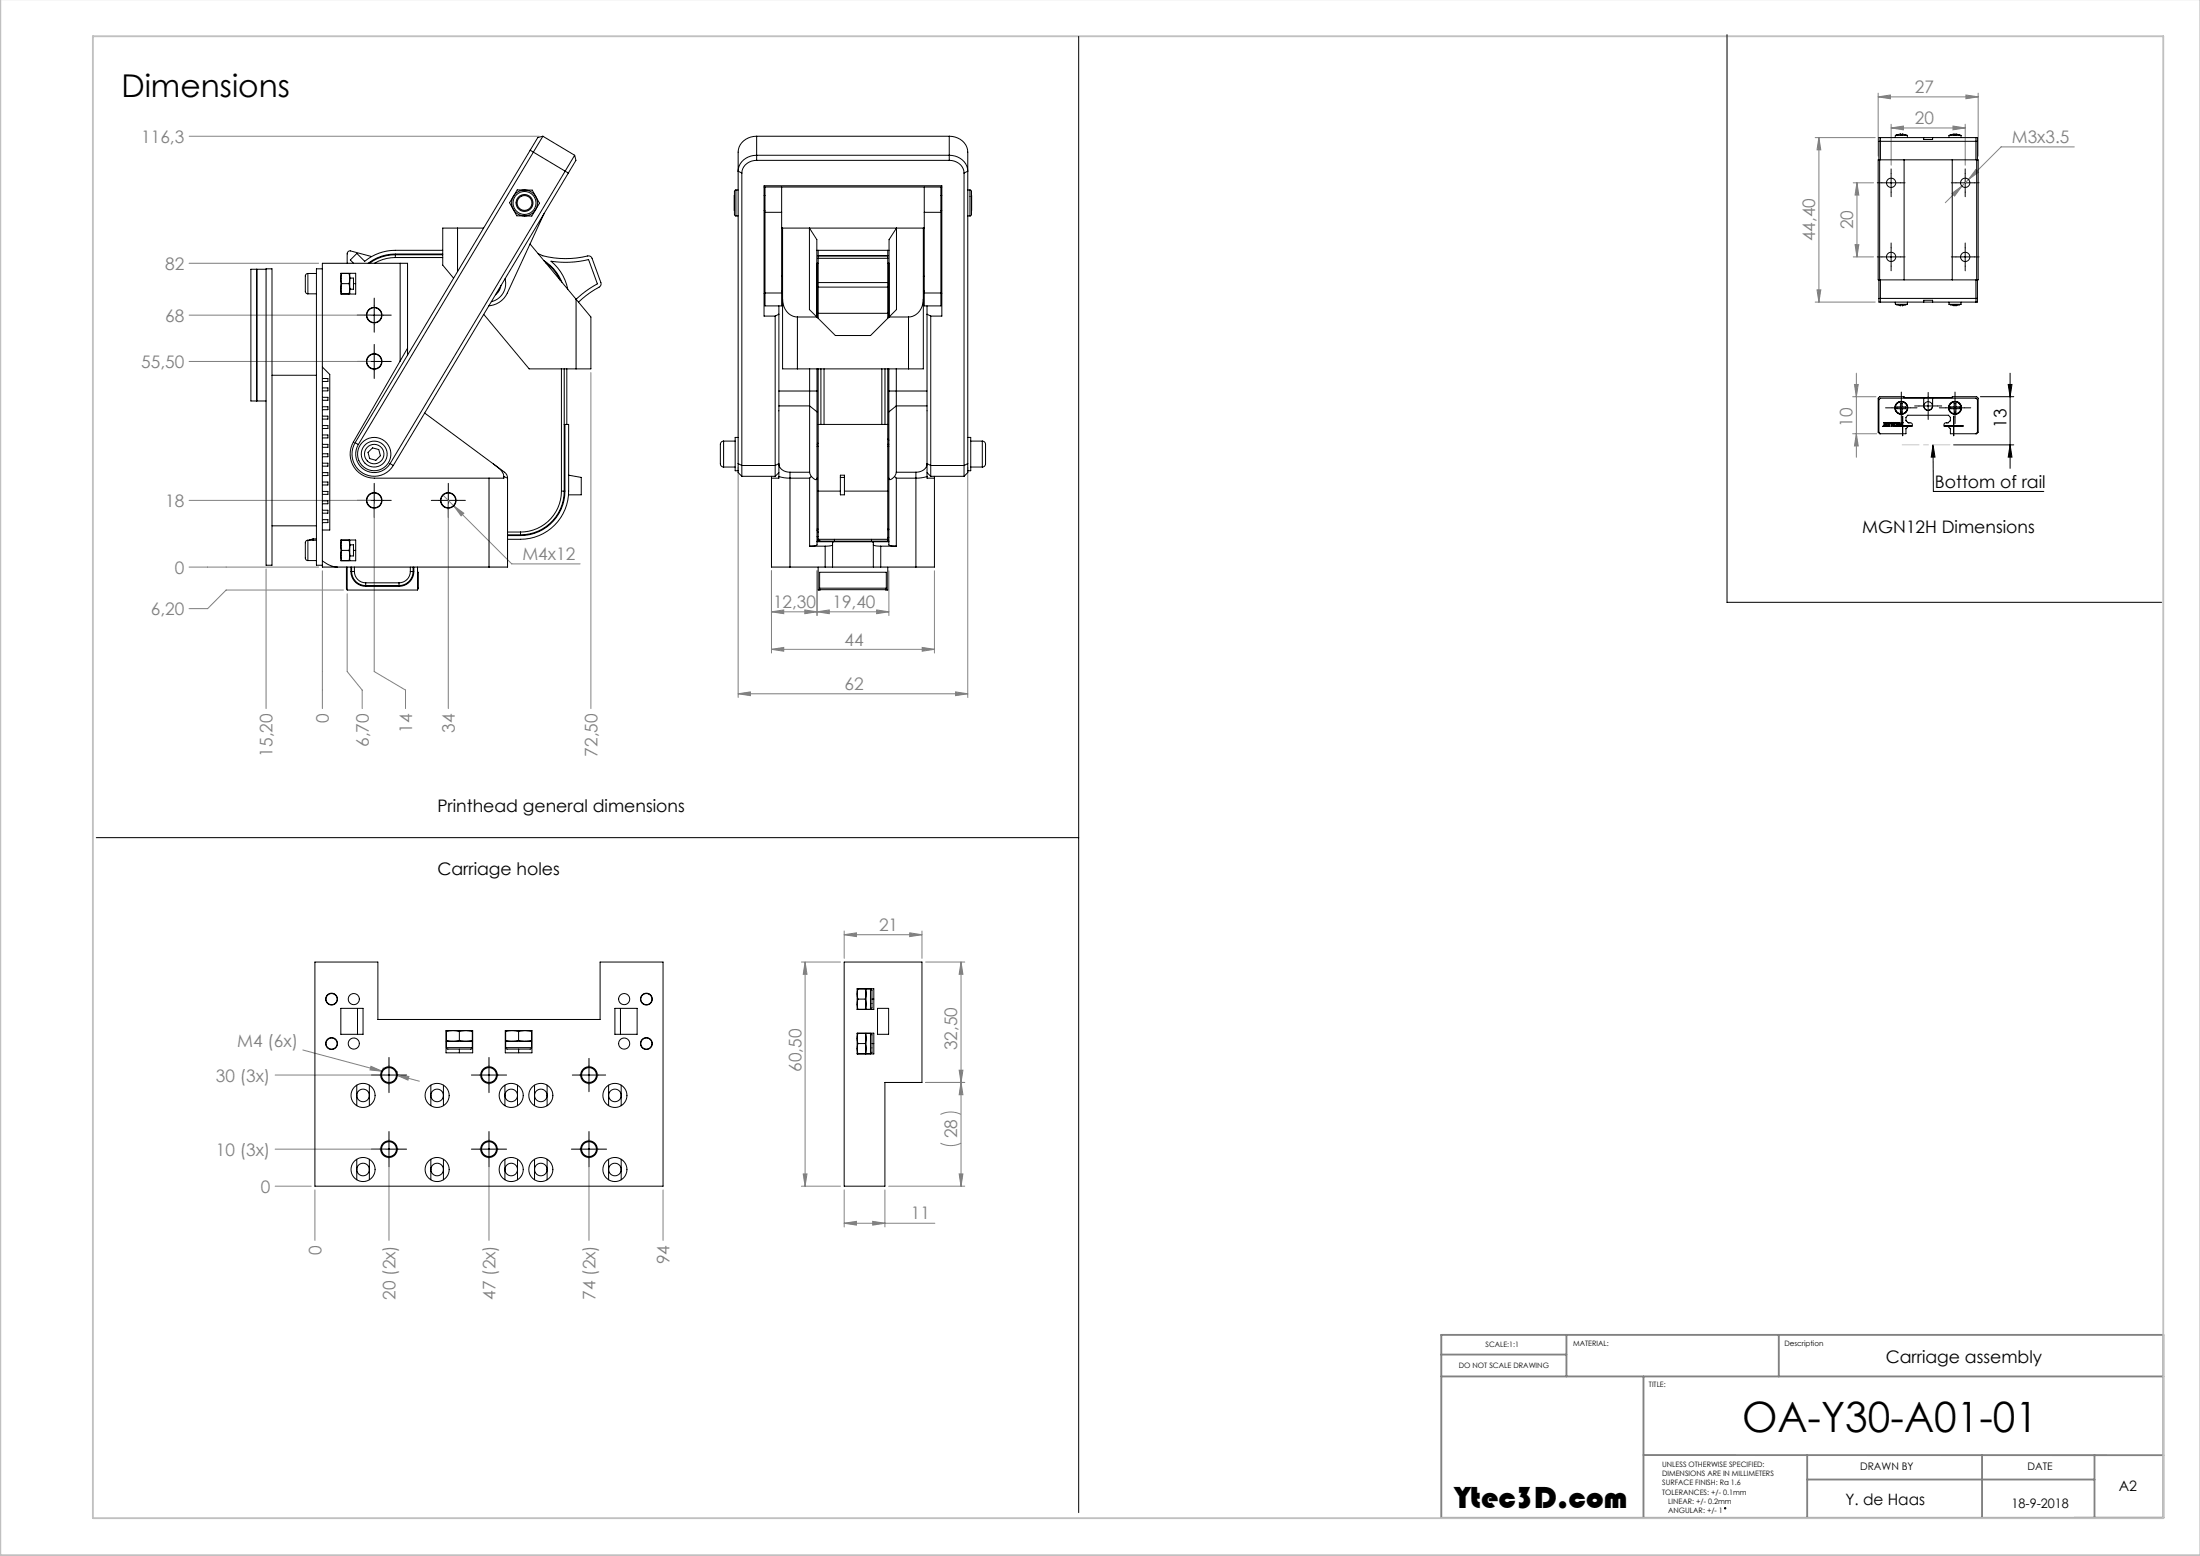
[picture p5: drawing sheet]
<svg xmlns="http://www.w3.org/2000/svg" width="594mm" height="420mm" viewBox="0 0 594 420" stroke-linecap="round" stroke-linejoin="round" font-family="sans-serif">
<g fill="none" stroke="#000" stroke-width=".27">
<path d="M291.2 9.8v398.5M466.3 9.3v153.3h117.3M508.1 49.3h5M510.6 46.8v5M528.1 49.3h5M530.6 46.8v5M508.1 69.3h5M510.6 66.8v5M528.1 69.3h5M530.6 66.8v5M98.5 85.1h5M98.5 97.6h5"/>
<path d="M101 82.6v5M101 95.1v5M510.9 110.1h5M511.2 115h5M513.4 107.6v5M513.7 112.5v5M518.1 109.6h5M520.6 107.1v5M525.4 110.1h5M527.5 112.5v5M527.9 107.6v5M530 115h-5"/>
<path d="M534.7 107.1h9M542.2 103.8h1l-.5 3.3zM542.7 100.7v25.7M98.5 135.1h5M101 132.6v5M118.5 135.1h5M121 132.6v5M521.9 120.1l.5 3.3h-1zM521.9 120.1l.1 12.6h29.8M527.5 120.1h16.2M542.7 120.1l.5 3.3h-1zM26 226.1h265.2"/>
<path d="M102.5 290.2h5M105 287.7v5M129.5 290.2h5M132 287.7v5M156.5 290.2h5M159 287.7v5M102.5 310.2h5M105 307.7v5M129.5 310.2h5M132 307.7v5M156.5 310.2h5M159 307.7v5"/>
<circle cx="465.8" cy="407.1" r=".19"/>
</g>
<path d="M389.1 365.6h33.8M389.1 371.5h195M422.9 360.3v11.2M443.7 371.5v38.3M480.3 360.3v11.2M443.7 392.8h140.4M487.9 399.4h77.6M487.9 392.8v17M535.2 392.8v16.9M565.5 392.8v16.9M389.1 409.7h195v-49.4h-195v49.5" fill="none" stroke="#808080" stroke-width=".5"/>
<path d="M.1 -.1v419.9h594M25.1 9.8h559v400h-559z" fill="none" stroke="#c0c0c0" stroke-width=".5"/>
<g fill="none" stroke="#808080" stroke-width=".27">
<path d="M51.1 36.8h94.5M490.1 37.1h16.2M491.1 37.1v44.4M491.1 37.1l.5 3.3h-1zM507.1 26.1l3.3-.5v1.1zM507.1 25.1v17M507.1 26.1h27M510.6 34.5l3.3-.5v1zM510.6 33.5v11.1M510.6 34.5h20M527.3 34l3.3 .5-3.3 .5zM530.6 33.5v11.1"/>
<path d="M530.8 25.6l3.3 .5-3.3 .6zM534.1 25.1v17M560.1 39.6h-19.8l-15.1 15.1M500.4 49.3h5.5M501.4 49.3v20M501.4 49.3l.5 3.3h-1zM527 52.2l2.7-2-2 2.7zM533.5 45.8l.7 .7-2.7 2zM51.1 71.1h34.9M490.6 78.2h1l-.5 3.3zM500.4 69.3h5.5M500.9 66h1l-.5 3.3z"/>
<path d="M51.1 97.6h48.9M51.1 85.1h48.9M490.1 81.5h16.2M159.5 100.6v90.7M500.2 107.1h6.3M500.2 117.1h6.5M500.7 103.8h1l-.5 3.3zM501.2 100.7v22.7M501.2 117.1l.5 3.3h-1zM51.1 135.1h48.9M101 136.1v45.2l8.5 5v5M119.6 133.6l18.6 18.6h18.4"/>
<path d="M121 136.1v55.2M122.5 136.6l2.7 1.9-.7 .7zM199.3 126.1v62.2M261.3 126.1v62.2M51.1 153.1h34.9M71.8 153.6v37.7M87 154.1v37.2M92.7 159.3h-31.6l-5 5h-5M208.3 154.1v22.2M220.6 154.1v12M240 154.1v12M252.3 154.1v22.2"/>
<path d="M93.7 160.3v21l4.1 5v5M208.3 175.3l3.3-.5v1zM208.3 175.3h44M208.3 165.1l3.3-.5v1.1zM208.3 165.1h31.7M217.3 164.6l3.3 .5-3.3 .6zM220.6 165.1l3.3-.5v1.1zM236.7 164.6l3.3 .5-3.3 .6zM249 174.8l3.3 .5-3.3 .5zM199.3 187.3l3.3-.5v1zM199.3 187.3h62M258 186.8l3.3 .5-3.3 .5z"/>
<path d="M216.4 259.7h10.5M217.4 259.7l.5 3.3h-1zM217.4 259.7v60.5M227.9 252.3l3.3-.5v1zM227.9 251.3v7.4M227.9 252.3h21M245.6 251.8l3.3 .5-3.3 .5zM248.9 251.3v7.4M249.9 259.7h10.6M259.5 259.7l.5 3.3h-1zM259.5 259.7v60.5M74.3 290.2h29.7"/>
<path d="M81.8 283.4l21.4 5.8M100.2 287.8l3 1.4-3.3-.4zM103.5 288.2l-.1 .5M107.1 290.2l3.3 .4-.3 .9zM107.1 290.2l6.1 1.6M107.3 289.2l-.1 .5M249.9 292.2h10.6M259 288.9h1l-.5 3.3zM259.5 292.2l.5 3.3h-1zM74.3 310.2h29.7M105 311.2v23.6M132 311.2v23.6"/>
<path d="M159 311.2v23.6M216.9 316.9h1l-.5 3.3zM253.9 308.6a6.2 6.2 0 0 0 5.6 0M253.9 300.8a6.2 6.2 0 0 1 5.6 0M259 316.9h1l-.5 3.3zM74.3 320.2h9.7M85 321.2v13.6M179 321.2v13.6M216.4 320.2h10.5M227.9 330.2l3.3-.5v1zM227.9 321.2v10M227.9 330.2h24.5"/>
<path d="M235.6 329.7l3.3 .5-3.3 .5zM238.9 321.2v10M239.9 320.2h20.6"/>
</g>
<g fill="none" stroke="#000" stroke-width=".27" stroke-dasharray="15.2 1.3 1.3 1.3">
<path d="M508.1 49.3h-1.2M510.6 46.8v-1.2M510.6 51.8v1.3M513.1 49.3h1.3M528.1 49.3h-1.2M530.6 46.8v-1.2M530.6 51.8v1.3M533.1 49.3h1.3M508.1 69.3h-1.2M510.6 66.8v-1.2M510.6 71.8v1.3M513.1 69.3h1.3"/>
<path d="M528.1 69.3h-1.2M530.6 66.8v-1.2M530.6 71.8v1.3M533.1 69.3h1.3M98.5 85.1h-2.1M98.5 97.6h-2.1M101 82.6v-2.1M101 87.6v2.1M101 95.1v-2.1M103.5 85.1h2.1M103.5 97.6h2.1M101 100.1v2.1"/>
<path d="M510.9 110.1h-1.8M511.2 115h-.1M513.4 107.6v-1.8M513.4 112.6v1.7M513.7 112.5v-.1M513.7 117.5v.1M513.7 112.5v-.2M515.9 110.1h1.7M516.2 115h.1M516.2 115h.2M518.1 109.6h-1.1M520.6 107.1v-1.2"/>
<path d="M520.6 112.1v1.1M523.1 109.6h1.2M525 115h-.2M525 115h-.1M525.4 110.1h-1.8M527.5 112.5v-.2M527.5 117.5v.1M527.5 112.5v-.1M527.9 107.6v-1.8M527.9 112.6v1.7M530 115h.1M530.4 110.1h1.7"/>
<path d="M98.5 135.1h-2.1M101 132.6v-2.1M101 137.6v2.1M103.5 135.1h2.1M118.5 135.1h-2.1M121 132.6v-2.1M121 137.6v2.1M123.5 135.1h2.1M102.5 290.2h-2.2M105 287.7v-2.3M105 292.7v2.2M107.5 290.2h2.3"/>
<path d="M129.5 290.2h-2.2M132 287.7v-2.3M132 292.7v2.2M134.5 290.2h2.3M156.5 290.2h-2M159 287.7v-2M159 292.7v2M161.5 290.2h2M102.5 310.2h-2.2M105 307.7v-2.3M105 312.7v2.2M107.5 310.2h2.3"/>
<path d="M129.5 310.2h-2.2M132 307.7v-2.3M132 312.7v2.2M134.5 310.2h2.3M156.5 310.2h-2.2M159 307.7v-2.3M159 312.7v2.2M161.5 310.2h2.3"/>
</g>
<path d="M513.6 120.1h12.9" fill="none" stroke="#c0c0c0" stroke-width=".27" stroke-dasharray="15.2 1.3 1.3 1.3" stroke-dashoffset="10.7"/>
<g fill="#000">
<path d="M521.9 120.1l.5 3.3h-1z"/>
<path d="M542.7 120.1l.5 3.3h-1zM542.2 103.8h1l-.5 3.3z"/>
</g>
<g fill="#808080">
<path d="M217.3 164.6l3.3 .5-3.3 .6zM208.3 165.1l3.3-.5v1.1z"/>
<path d="M235.6 329.7l3.3 .5-3.3 .5zM227.9 330.2l3.3-.5v1z"/>
<path d="M122.5 136.6l2 2.6 .7-.7zM510.6 34.5l3.3-.5v1zM527.3 34l3.3 .5-3.3 .5zM527 52.2l.7 .7 2-2.7zM533.5 45.8l-2 2.7 2.7-2zM107.1 290.2l3.3 .4-.3 .9zM100.2 287.8l3 1.4-3.3-.4zM227.9 252.3l3.3-.5v1zM245.6 251.8l3.3 .5-3.3 .5z"/>
<path d="M507.1 26.1l3.3-.5v1.1zM530.8 25.6l3.3 .5-3.3 .6z"/>
<path d="M199.3 187.3l3.3-.5v1zM258 186.8l3.3 .5-3.3 .5z"/>
<path d="M216.9 316.9h1l-.5 3.3zM217.4 259.7l.5 3.3h-1z"/>
<path d="M491.1 37.1l.5 3.3h-1zM490.6 78.2h1l-.5 3.3zM501.4 49.3l.5 3.3h-1zM500.9 66h1l-.5 3.3zM500.7 103.8h1l-.5 3.3zM501.2 117.1l.5 3.3h-1zM259.5 259.7l.5 3.3h-1zM259 288.9h1l-.5 3.3zM259.5 292.2l.5 3.3h-1zM259 316.9h1l-.5 3.3z"/>
<path d="M208.3 175.3l3.3-.5v1zM249 174.8l3.3 .5-3.3 .5zM220.6 165.1l3.3-.5v1.1zM236.7 164.6l3.3 .5-3.3 .6z"/>
</g>
<g fill="none" stroke="#000" stroke-width=".27">
<path d="M146.6 36.8l-49.9 83.2M146.6 36.8l-1.4 .3-2 3.5M146.6 36.8l8.6 5.1M204.3 36.8a4.7 4.7 0 0 0-5 4.3v84M204.3 36.8v6.5M204.3 36.8h52M256.3 36.8a4.7 4.7 0 0 1 5 4.3v84M256.3 36.8v6.5M507.3 38.1h26.6M507.7 37.1v6M511.8 36.5h3.2M511.8 36.5l-.1 .6"/>
<path d="M512.2 36.4l.9-.3v.3h.5v-.3l1 .3M512.2 36.4l-.4 .1M512.2 36.4h.1M514.6 36.4h.1M514.6 36.4l.4 .1M515 36.5v.6M519.4 37.1h2.4M519.4 37.1h-12.1v6M519.4 37.1v.5h2.4v-.5M521.8 37.1h12.1v6M526.3 36.5h3.2M526.3 36.5l-.1 .6"/>
<path d="M526.7 36.4l.9-.3v.3h.5v-.3l1 .3M526.7 36.4l-.4 .1M526.7 36.4h.1M529.1 36.4l.4 .1M529.1 36.4h.1M529.5 36.5v.6M533.5 37.1v6M139.7 51.3h4l2 3.6-2.1 3.4h-4.1l-1.9-3.6zM143.2 40.6l10.2 6.1M143.2 40.6l-47.3 78.9M146.9 57.6l-9.9 21.5a6 6 0 0 1-5 3.4M153.4 46.7l-47.2 78.9"/>
<path d="M155.2 41.9l-49.9 83.2M155.2 41.9l.3 1.4-2.1 3.4M198.3 52.8v4M198.7 51.3l-.4 .4v6.2l.4 .4M198.7 51.3v7M198.7 58.3h.6M198.7 51.3h.6M200.3 46.7l-1-.5a4.7 4.7 0 0 1 5-4.3h52a4.7 4.7 0 0 1 5 4.3l-1 .5M200.3 46.7v78.9M204.3 43.3a3.8 3.8 0 0 0-4 3.4M204.3 43.3h52M206.3 56.8h.2"/>
<path d="M206.3 52.8h.2M206.3 50.5h48M206.5 50.5v6.8M206.5 57.3h4.5M206.5 57.3v21.8M211 50.5v6.8M211 57.3v21.8M249.5 50.5v6.8M249.5 57.3h4.5M249.5 57.3v21.8M254 50.5v6.8M254 56.8h.3"/>
<path d="M254 52.8h.3M254 57.3v21.8M256.3 43.3a3.8 3.8 0 0 1 4 3.4M260.3 46.7v78.9M261.3 58.3h.6M261.3 51.3h.6M261.9 51.3l.4 .4v6.2l-.4 .4M261.9 51.3v7M262.3 52.8v4M507.1 43.1h27v32.4h-27zM507.5 43.1v32.4M514.1 43.1v32.4"/>
<path d="M527.1 43.1v32.4M533.7 43.1v32.4M69.3 72.7v35.5M71.8 72.6h1.6v80h-1.6zM71.8 72.7h-4.1v35.5h4.1M83.1 73.8l-.5 .2-.2 .5 .1 4.3 .2 .4 .4 .1M83.1 73.8v5.5M83.1 79.3h2.3M83.1 73.8h2.3M87 72.6h-1.6v80h1.6M92 73.8h4v5.6h-4zM92.2 76.6l-.2 1.3 .2 1.4h2l.2-1.4"/>
<path d="M92.2 76.6h2M94.2 76.6l.2 1.3M94.4 75.1h1v3h-1M94.4 75.2l-.2-1.4h-2l-.2 1.4 .2 1.4M94.4 75.2l-.2 1.4M94.4 75.2v2.7M94.4 73.8v1.4M94.4 77.9v1.4M95.4 76.6h.6M100.3 69.3l-5.6-1.6a.77 .77 0 0 0-1 .8v2.6M106.7 68.8v.7M106.7 68.8a11.8 11.8 0 0 0-7 2.3"/>
<path d="M106.7 69.5a11.1 11.1 0 0 0-5.6 1.6M106.7 68.8h12.8M106.7 69.5h12.8M108 71.1h2v24.8M108 71.1h-21v80.3M108 71.1v26.3M119.5 67.6h-12.8a13 13 0 0 0-8.2 2.9l-2.1-2.1-1.8 1.8 .9 .9M119.5 68.6h-12.8a12 12 0 0 0-7.3 2.5M123.5 61.6h-4v10l3 3.5M123.5 61.6h7.1M123.5 61.6v11.7M135.3 77.1a3.8 3.8 0 0 1-1.5 2.5"/>
<path d="M136.4 75.3a5 5 0 0 1-3.7 6.1M143.1 65.9l12.4 14.9M145.3 68.5a21 21 0 0 0 11.9 .9l1.5-.3a1 1 0 0 1 1.2 .6l2.3 6.6a1 1 0 0 1-.4 1.2l-3.5 2.2-2.1 1.9M146.9 70.4a12 12 0 0 1 4.8 5.8M147.3 70.9l.2 .1a11.8 11.8 0 0 1 3.8 4.6M153.3 78.1a13 13 0 0 0-4.5-7.6 26 26 0 0 0 10.1-.4l2.4 6.5-3.2 2-2.5 2.2M206.3 79.2h.2M206.5 79.1v3.5h4.5v-3.5M206.5 79.1h4.5M211 61.6h38.5M211 74.6h.3M211 78.6h.3"/>
<path d="M211.3 61.6v38h4M218.5 61.6l2 3.1v20.9l-2-2zM220.5 67.6h19.5M220.5 71.1h.4M220.6 71.1v14.5M220.9 76.3v1.2M220.9 77.5v7.1M220.9 69.1v.6M220.9 67.6v1.4M220.9 69h18.8M220.9 76.3h18.8M220.9 77.5h18.8"/>
<path d="M220.9 69.7h18.8M220.9 69v.1M220.9 69.7v6.6M239.7 76.3v1.2M239.7 77.5v7.1M239.7 69.1v.6M239.7 67.6v1.4M239.7 71.1h.3M239.7 69v.1M239.7 69.7v6.6M249.3 61.6v38h-4M249.3 74.6h.2"/>
<path d="M249.3 78.6h.2M249.5 79.1v3.5h4.5v-3.5M249.5 79.1h4.5M254 79.2h.3M507.3 75.5v6h12.1M507.7 75.5v6M533.5 75.5v6M533.9 75.5v6h-12.1M87 99.1l2 2v42h-2M108 97.4l-12.6 21.9a6.5 6.5 0 0 0 5.6 9.8h31M110 94l-2 3.4M130.6 84.9l12.3 14.7h12.6"/>
<path d="M151.6 99.6v33M152.3 99.6v33M153 99.6v15M155.5 80.8l4 4.8v14h-4M155.5 80.8v18.8M209.3 85.3h-3v-35.2h48v35.2h-3M209.3 85.3v40.3M210.3 82.6v42.6M210.3 84.8l-1 .5M211.3 80.8a4.5 4.5 0 0 0 4 4.8M215.3 99.6h30M215.3 85.6h5.2"/>
<path d="M215.3 85.6v14M218.6 99.6v10M220.5 85.6l5 5h9.5l7-7v-22l-2 3.1v20.9h5.3M220.6 99.6v5.9M220.9 84.6v1.3M220.9 99.6v33M220.9 84.6h18.8M221.6 99.6v15M222.5 99.6v15M238.1 99.6v15M238.9 99.6v15M239.7 84.6v1.3"/>
<path d="M239.7 99.6v33M240 99.6v5.9M242 99.6v10M245.3 85.6v14M249.3 80.8a4.5 4.5 0 0 1-4 4.8M250.3 84.8l1 .5M250.3 82.6v42.6M251.3 85.3v40.3M507.3 80.5h26.6M511.7 81.5l.1 .6M511.8 82.1h3.2M511.8 82.1l.4 .2"/>
<path d="M512.2 82.3l.9 .2v-.2h.5v.2l1-.2M512.2 82.3h.1M514.6 82.3h.1M515 82.1l-.4 .2M515 81.5v.6M519.4 81.5h2.4M519.4 81.5v-.5h2.4v.5M526.2 81.5l.1 .6M526.3 82.1h3.2M526.3 82.1l.4 .2M526.7 82.3l.9 .2v-.2h.5v.2l1-.2M526.7 82.3h.1"/>
<path d="M529.1 82.3h.1M529.5 82.1l-.4 .2M529.5 81.5v.6M73.4 101.3h12M87 102.2h1.5v.8h-1.5M87 104.7h1.5v.8h-1.5M87 107.2h1.5v.8h-1.5M87 109.8h1.5v.8h-1.5M87 112.3h1.5v.8h-1.5M87 114.9h1.5v.8h-1.5M87 117.4h1.5v.8h-1.5M87 119.9h1.5v.8h-1.5"/>
<path d="M95.9 119.5a6 6 0 0 0 2.1 8.2 6 6 0 0 0 8.2-2.1M95.9 119.5l.8 .5M96.7 120a5 5 0 0 0 1.8 6.9 5 5 0 0 0 6.8-1.8M114.7 111.5l18.5 13.7M152.3 114.6h1.2v18a13 13 0 0 1-13 13h-3.5M152.5 114.6v18a12 12 0 0 1-12 12h-3.5M195.4 119.1a1.08 1.08 0 0 0-.9 1.4v4.7a.87 .87 0 0 0 .9 .9M195.4 119.1v7M195.4 119.1h3.1M199.3 118.1h-.8v9h.8M210.3 109.6h8.3M210.3 105.5h10.3"/>
<path d="M218.6 109.6v17.9M218.6 109.6l2 1.6M220.6 111.2v35.9l-.6 .2-1.4 .1M220.6 105.5v5.7M220.9 114.6h18.8M220.9 119.6l-.3 .3M239.7 119.9h.3M239.7 118.5l.3 .3M240 111.2v35.9l.5 .2 1.5 .1M240 105.5v5.7M240 105.5h10.3M242 109.6v17.9"/>
<path d="M242 109.6l-2 1.6M242 109.6h8.3M261.3 118.1h.8v9h-.8M262.1 119.1h3.1M265.2 119.1a1.16 1.16 0 0 1 .9 1.6v4.3a.92 .92 0 0 1-.9 1.1M265.2 119.1v7M507.1 107.5l.4-.4h6.6v.2h13v-.2h6.6l.4 .4v9.2l-.4 .4h-7.1v-1.4l-.6-.6h-.5a.5 .5 0 0 1-.6-.5 .5 .5 0 0 1 .6-.5h.5l.6-.6v-.8l-.5-.6h-11l-.5 .6v.8l.6 .6h.5a.5 .5 0 0 1 .6 .5 .5 .5 0 0 1-.6 .5h-.5l-.6 .6v1.4h-7.1l-.4-.4zM507.7 117.1l-.4-.4v-8.8l.4-.4h25.8l.4 .4v8.8l-.4 .4M508.7 114h.5l-.3 .5h.5v-.5h.4l-.2 1.1h-.5l.2-.5h-.4v.5h-.5zM509.9 114h.5l-.3 1.1h-.5zM510.5 114h.4l-.1 .8 .2-.8h.5l-.2 .8 .4-.6-.1-.2h.4l-.7 1.1h-.1l-.1-.5-.5 .5zM510.9 114.2h-.1"/>
<path d="M512.1 114h.4l-.2 1.1h-.5zM512.6 114h.4l.4 .8v-.8h.4l-.4 1.1h-.2l-.4-.8-.1 .8h-.4zM512.7 115h.1M513.1 108.9h.5v.9h1v.5h-1v1h-.5v-1h-.9v-.5h.9zM513.7 115.1h.1M513.7 115h.1M513.7 114.9v.1M513.7 114.9v.2M519.4 107.5v2.1a1.2 1.2 0 0 0 1.2 1.2 1.2 1.2 0 0 0 1.2-1.2v-2.1M526.7 109.8h.9v-.9h.5v.9h1v.5h-1v1h-.5v-1h-.9zM87 122.5h1.5v.8h-1.5M87 125h1.5v.8h-1.5"/>
<path d="M87 127.6h1.5v.8h-1.5M87 130.1h1.5v.8h-1.5M87 132.6h1.5v.8h-1.5M87 135.2h1.5v.8h-1.5M87 137.7h1.5v.8h-1.5M99.4 122.1l1.2-1.2 1.7 .4 .4 1.7-1.2 1.2-1.7-.4zM105.3 125.1l.9 .5M132 129.1v24M133.2 125.2l3 2.3a2 2 0 0 1 .8 1.6M133.2 125.2a5.5 5.5 0 0 1 2.8 3.4M136 128.6l1 .5M136 128.6v.5h-4"/>
<path d="M137 129.1v24h-5M151.6 132.6a11.1 11.1 0 0 1-11.1 11M151.6 132.6h.7M152.3 132.6a11.8 11.8 0 0 1-11.8 11.8M153.5 128.3l3.4 .6v4.7h-3.4M195.4 126.1h3.1M199.3 125.1v2.5l1 1M199.3 125.1l1 .5M200.3 125.6v3M200.3 128.6h9M200.3 125.6h9M208.3 129.1v24h5"/>
<path d="M208.3 128.6v.5M209.3 125.6v3M210.3 128.6l3 .5M210.3 128.6v.5h-2M210.3 125.2v3.4M210.3 125.2a2.7 2.7 0 0 0 3 2.3M210.3 127.6l-1 1M210.3 125.1l-1 .5M213.3 127.5v1.6M213.3 129.1h5.3M213.3 127.5h5.3M213.3 129.1v24"/>
<path d="M218.6 127.5l.5 1.1M218.6 129.1v18.3M219.1 128.6l-.5 .5M219.1 128.6l1.2 .9 .3-.4M220.6 120.5h.3M220.9 132.6v13M220.9 132.6h6M226.9 128.3h1.1v5.3h-1.1zM226.9 128.9h1.1M228 132.6h11.7M239.7 132.6v13M239.7 120.5h.3"/>
<path d="M241.5 128.6l.5 .5M241.5 128.6l-1.2 .9-.3-.4M242 127.5l-.5 1.1M242 129.1h5.3M242 129.1v18.3M242 127.5h5.3M247.3 127.5v1.6M247.3 129.1v24M250.3 128.6l-3 .5M250.3 128.6v.5h2M250.3 125.2a2.65 2.65 0 0 1-3 2.3M250.3 125.2v3.4"/>
<path d="M250.3 127.6l1 1M250.3 125.1l1 .5M251.3 125.6v3M251.3 128.6h9M251.3 125.6h9M252.3 129.1v24h-5M252.3 128.6v.5M260.3 125.6v3M261.3 125.1v2.5l-1 1M261.3 125.1l-1 .5M262.1 126.1h3.1M73.4 141.9h12"/>
<path d="M83.1 145.8l-.5 .2-.2 .5 .1 4.3 .1 .3 .5 .2M83.1 145.8v5.5M83.1 151.3h2.3M83.1 145.8h2.3M84.5 145.5v.3M84.5 145.5l-1 .3M84.5 145.5h.9M87 151.4a7 7 0 0 0 4 1.7M87 151.4v1.7h4M87 140.3h1.5v.8h-1.5M91 153.1h41M92 145.8h.2"/>
<path d="M92 145.8h4v5.6h-4zM92.2 145.8l-.2 1.4 .2 1.4M92.2 148.6l-.2 1.3 .2 1.4M92.2 145.8h2M92.2 148.6h2M93.5 153.1v5.7l.2 .3M93.7 153.1v6.2h19v-6.2M94.2 145.8l.2 1.4M94.2 148.6l.2 1.3M94.2 145.8h.2v1.4M94.4 147.1h1v3h-1M94.4 147.2l-.2 1.4"/>
<path d="M94.4 147.2v2.7M94.4 149.9l-.2 1.4M94.4 149.9v1.4M94.7 153.1a4.2 4.2 0 0 0 4 5.2h9a4.2 4.2 0 0 0 4-5.2M94.9 154.3h.8M94.9 154.3a3.8 3.8 0 0 0 3.8 3.8M94.9 153.1v1.2M95.4 148.6h.6M95.7 154.3a3 3 0 0 0 3 3M95.7 153.1v1.2M98.7 157.3v.8M98.7 157.3h9"/>
<path d="M98.7 158.1h9M107.7 157.3v.8M110.8 154.3a3 3 0 0 1-3.1 3M110.8 154.3h.7M110.8 153.1v1.2M111.5 154.3a3.8 3.8 0 0 1-3.8 3.8M111.5 153.1v1.2M112.7 154.5h.2v4.3l-.2 .3M137 144.4h3.5M137 143.6h3.5M140.5 143.6v.8M213.3 153.1h9.5"/>
<path d="M218.6 147.4h4.2M220.6 146.1h4.7M220.6 144.9h.3M220.6 142.8h.3M220.6 146.2h4.4M220.6 143.1l.3 .6M220.9 145.6h18.8M220.9 145.6v.5M220.9 153.1v6.2h.5v-.2M220.9 145.6l.5 .5M221.3 158.8v.3M221.3 158.8v-4.3h18v4.3"/>
<path d="M221.3 158.8h18M221.4 159.2h17.8M222.8 153.1h2M222.8 147.4v5.7M224.8 147.1l-.5 .2-1.5 .1M224.8 153.1h11M225 146.2l-.2 .3v6.6M225 146.2h10.6M225.3 146.1h10M225.3 145.6v.5M235.3 145.6v.5M235.3 146.1h4.7"/>
<path d="M235.6 146.2l.2 .3v6.6M235.6 146.2h4.4M235.8 147.1l.6 .2 1.4 .1M235.8 153.1h2M237.8 153.1h9.5M237.8 147.4v5.7M237.8 147.4h4.2M239.3 158.8v.3M239.7 145.6v.5M239.7 153.1v6.2h-.5v-.2M239.7 142.8h.3M239.7 143h.3"/>
<path d="M239.7 145.1h.3M85 259.7h17v15.5h60v-15.5h17v60.5h-94zM227.9 259.7h21v32.5h-10v28h-11zM92 272.2h6v7h-6zM96.5 272.2v7M120.4 278.2h7.2v6h-7.2zM120.5 278.4a6.5 6.5 0 0 1 3.5 0M120.5 278.2v.2M120.5 278.4v2.4M124 278.4a6.5 6.5 0 0 1 3.5 0M124 278.4v2.4M127.5 278.2v.2"/>
<path d="M127.5 278.4v2.4M136.4 278.2h7.2v6h-7.2zM136.5 278.4a6.5 6.5 0 0 1 3.5 0M136.5 278.2v.2M136.5 278.4v2.4M140 278.4a6.5 6.5 0 0 1 3.5 0M140 278.4v2.4M143.5 278.2v.2M143.5 278.4v2.4M166 272.2h6v7h-6zM167.5 272.2v7M231.4 278.9h.2l-.2 1.4 .2 1.4"/>
<path d="M231.4 266.9h.2M231.4 272.4h.2M231.4 278.9h4.5v5.6h-4.5zM231.4 266.9h4.5v5.6h-4.5zM231.6 266.9l-.2 1.4 .2 1.4M231.6 269.7l-.2 1.4 .2 1.3M231.6 272.4h2M231.6 266.9h2M231.6 269.7h2M233.6 278.9h.2v1.4zM233.6 266.9l.2 1.4M233.6 269.7l.2 1.4"/>
<path d="M233.6 266.9h.2M233.6 272.4h.2M233.8 268.3l-.2 1.4M233.8 266.9v1.4M233.8 271.1v1.3M233.8 268.3v2.8M233.8 271.1l-.2 1.3M233.8 272.4h1.2M233.8 266.9h1.2M235 278.9l.4 .4v4.7l-.4 .4zM235 266.9l.4 .4v4.7l-.4 .4M235 266.9v5.5"/>
<path d="M235.4 269.7h.5M236.9 272.2h3v7h-3zM96.3 292.9v5.6M99.7 292.9v5.6M116.3 292.9v5.6M119.7 292.9v5.6M120.5 282.8l.4 .4h6.2l.4-.4M120.5 280.8l1.8 .3M120.5 281.1h1.8M120.5 280.8v.3M120.5 282.8h7M120.5 281.1v1.7"/>
<path d="M122.3 281.1h3.5M124 280.8l-1.7 .3M124 280.8l1.8 .3M124 283.2v1M125.8 281.1h1.7M127.5 280.8l-1.7 .3M127.5 280.8v.3M127.5 281.1v1.7M136.3 292.9v5.6M136.5 282.8l.4 .4h6.2l.4-.4M136.5 280.8l1.8 .3M136.5 281.1h1.8"/>
<path d="M136.5 280.8v.3M136.5 282.8h7M136.5 281.1v1.7M138.3 281.1h3.5M139.7 292.9v5.6M140 280.8l-1.7 .3M140 280.8l1.8 .3M140 283.2v1M141.8 281.1h1.7M143.5 280.8l-1.7 .3M143.5 280.8v.3M143.5 281.1v1.7"/>
<path d="M144.3 292.9v5.6M147.7 292.9v5.6M164.3 292.9v5.6M167.7 292.9v5.6M231.4 284.4h.2M231.6 281.7l-.2 1.4 .2 1.3M231.6 284.4h2M231.6 281.7h2M233.6 281.7l.2 1.4M233.6 284.4h.2M233.8 280.3l-.2 1.4M233.8 283.1v1.3"/>
<path d="M233.8 280.3v2.8M233.8 283.1l-.2 1.3M233.8 284.4h1.2M235.4 281.7h.5M96.3 312.9v5.6M99.7 312.9v5.6M116.3 312.9v5.6M119.7 312.9v5.6M136.3 312.9v5.6M139.7 312.9v5.6M144.3 312.9v5.6M147.7 312.9v5.6"/>
<path d="M164.3 312.9v5.6M167.7 312.9v5.6"/>
<circle cx="141.6" cy="54.8" r="3.1"/>
<circle cx="141.6" cy="54.8" r="2.29"/>
<circle cx="141.6" cy="54.8" r="2"/>
<circle cx="141.6" cy="54.8" r="3.5"/>
<circle cx="510.6" cy="49.3" r="1.25"/>
<circle cx="530.6" cy="49.3" r="1.25"/>
<circle cx="510.6" cy="69.3" r="1.25"/>
<circle cx="530.6" cy="69.3" r="1.25"/>
<circle cx="101" cy="85.1" r="2.1"/>
<circle cx="101" cy="97.6" r="2.1"/>
<circle cx="101" cy="97.6" r="2"/>
<circle cx="101" cy="85.1" r="2"/>
<circle cx="513.4" cy="110.1" r="1.75"/>
<circle cx="513.4" cy="110.1" r="1.7"/>
<circle cx="513.4" cy="110.1" r="1.6"/>
<circle cx="513.7" cy="115" r=".12"/>
<circle cx="513.7" cy="115" r=".15"/>
<circle cx="520.6" cy="109.6" r="1.15"/>
<circle cx="527.9" cy="110.1" r="1.75"/>
<circle cx="527.9" cy="110.1" r="1.6"/>
<circle cx="527.9" cy="110.1" r="1.7"/>
<circle cx="101" cy="122.6" r="2.62"/>
<circle cx="101" cy="122.6" r="4.5"/>
<circle cx="101" cy="135.1" r="2.1"/>
<circle cx="101" cy="135.1" r="2"/>
<circle cx="101" cy="122.6" r="3.5"/>
<circle cx="121" cy="135.1" r="2.1"/>
<circle cx="121" cy="135.1" r="2"/>
<circle cx="89.5" cy="269.7" r="1.6"/>
<circle cx="89.5" cy="269.7" r="1.5"/>
<circle cx="95.5" cy="269.7" r="1.5"/>
<circle cx="168.5" cy="269.7" r="1.5"/>
<circle cx="174.5" cy="269.7" r="1.6"/>
<circle cx="174.5" cy="269.7" r="1.5"/>
<circle cx="89.5" cy="281.7" r="1.6"/>
<circle cx="89.5" cy="281.7" r="1.5"/>
<circle cx="95.5" cy="281.7" r="1.5"/>
<circle cx="98" cy="295.7" r="1.7"/>
<circle cx="98" cy="295.7" r="3.3"/>
<circle cx="105" cy="290.2" r="2"/>
<circle cx="105" cy="290.2" r="2.25"/>
<circle cx="118" cy="295.7" r="3.3"/>
<circle cx="118" cy="295.7" r="1.7"/>
<circle cx="132" cy="290.2" r="2.25"/>
<circle cx="132" cy="290.2" r="2"/>
<circle cx="138" cy="295.7" r="1.7"/>
<circle cx="138" cy="295.7" r="3.3"/>
<circle cx="146" cy="295.7" r="3.3"/>
<circle cx="146" cy="295.7" r="1.7"/>
<circle cx="159" cy="290.2" r="2"/>
<circle cx="159" cy="290.2" r="2.25"/>
<circle cx="166" cy="295.7" r="3.3"/>
<circle cx="166" cy="295.7" r="1.7"/>
<circle cx="168.5" cy="281.7" r="1.5"/>
<circle cx="174.5" cy="281.7" r="1.6"/>
<circle cx="174.5" cy="281.7" r="1.5"/>
<circle cx="98" cy="315.7" r="3.3"/>
<circle cx="98" cy="315.7" r="1.7"/>
<circle cx="105" cy="310.2" r="2"/>
<circle cx="105" cy="310.2" r="2.25"/>
<circle cx="118" cy="315.7" r="3.3"/>
<circle cx="118" cy="315.7" r="1.7"/>
<circle cx="132" cy="310.2" r="2.25"/>
<circle cx="132" cy="310.2" r="2"/>
<circle cx="138" cy="315.7" r="1.7"/>
<circle cx="138" cy="315.7" r="3.3"/>
<circle cx="146" cy="315.7" r="3.3"/>
<circle cx="146" cy="315.7" r="1.7"/>
<circle cx="159" cy="310.2" r="2"/>
<circle cx="159" cy="310.2" r="2.25"/>
<circle cx="166" cy="315.7" r="3.3"/>
<circle cx="166" cy="315.7" r="1.7"/>
</g>
<text font-size="11.3" x="470.4" y="386.6">OA-Y30-A01-01</text>
<g font-size="8.5">
<text x="32.8" y="26.2">Dimensions</text>
<text x="392.8" y="407">Ytec3D.com</text>
</g>
<g font-size="4.7" fill="#808080">
<text x="517" y="25.1">27</text>
<text x="517" y="33.5">20</text>
<text x="38.1" y="38.5">116,3</text>
<text x="543.2" y="38.6">M3x3.5</text>
<text x="490.1" y="65.1" transform="rotate(-90 490.1 65.1)">44,40</text>
<text x="500.4" y="61.9" transform="rotate(-90 500.4 61.9)">20</text>
<text x="44.6" y="72.8">82</text>
<text x="44.6" y="86.8">68</text>
<text x="38.1" y="99.3">55,50</text>
<text x="500.2" y="115.3" transform="rotate(-90 500.2 115.3)">10</text>
<text x="44.6" y="136.8">18</text>
<text x="47.2" y="154.8">0</text>
<text x="141.1" y="151.2">M4x12</text>
<text x="40.7" y="166.1">6,20</text>
<text x="208.7" y="164.1">12,30</text>
<text x="224.8" y="164.1">19,40</text>
<text x="228" y="174.3">44</text>
<text x="228" y="186.2">62</text>
<text x="88.8" y="195.1" transform="rotate(-90 88.8 195.1)">0</text>
<text x="111.2" y="197.7" transform="rotate(-90 111.2 197.7)">14</text>
<text x="122.8" y="197.7" transform="rotate(-90 122.8 197.7)">34</text>
<text x="99.6" y="201.6" transform="rotate(-90 99.6 201.6)">6,70</text>
<text x="73.6" y="204.2" transform="rotate(-90 73.6 204.2)">15,20</text>
<text x="161.3" y="204.2" transform="rotate(-90 161.3 204.2)">72,50</text>
<text x="237.3" y="251.3">21</text>
<text x="64" y="282.6">M4 (6x)</text>
<text x="258.5" y="283.5" transform="rotate(-90 258.5 283.5)">32,50</text>
<text x="58.3" y="291.9">30 (3x)</text>
<text x="216.4" y="289.3" transform="rotate(-90 216.4 289.3)">60,50</text>
<text x="58.3" y="311.9">10 (3x)</text>
<text x="258.5" y="307.3" transform="rotate(-90 258.5 307.3)">28</text>
<text x="70.4" y="321.9">0</text>
<text x="245.9" y="329.2">11</text>
<text x="86.8" y="338.7" transform="rotate(-90 86.8 338.7)">0</text>
<text x="180.8" y="341.3" transform="rotate(-90 180.8 341.3)">94</text>
<text x="106.8" y="350.8" transform="rotate(-90 106.8 350.8)">20 (2x)</text>
<text x="133.8" y="350.8" transform="rotate(-90 133.8 350.8)">47 (2x)</text>
<text x="160.8" y="350.8" transform="rotate(-90 160.8 350.8)">74 (2x)</text>
</g>
<g font-size="4.7">
<text x="541.7" y="115.5" transform="rotate(-90 541.7 115.5)">13</text>
<text x="522.4" y="131.6">Bottom of rail</text>
<text x="502.8" y="144">MGN12H Dimensions</text>
<text x="118.1" y="219.3">Printhead general dimensions</text>
<text x="118.1" y="236.2">Carriage holes</text>
<text x="509.2" y="368">Carriage assembly</text>
</g>
<text font-size="4.2" x="498.3" y="406.1">Y. de Haas</text>
<text font-size="3.9" x="572.1" y="402.5">A2</text>
<text font-size="3.5" x="543.1" y="407">18-9-2018</text>
<g font-size="2.8">
<text x="502.2" y="396.9">DRAWN BY</text>
<text x="547.5" y="396.9">DATE</text>
</g>
<g font-size="2">
<text x="401.1" y="363.7">SCALE:1:1</text>
<text x="424.7" y="363.2">MATERIAL:</text>
<text x="481.8" y="363.2">Description</text>
<text x="393.9" y="369.3">DO NOT SCALE DRAWING</text>
<text x="445.2" y="374.5">TITLE:</text>
<text x="448.8" y="395.9">UNLESS OTHERWISE SPECIFIED:</text>
<text x="448.8" y="398.4">DIMENSIONS ARE IN MILLIMETERS</text>
<text x="448.8" y="400.9">SURFACE FINISH: Ra 1.6</text>
<text x="448.8" y="403.4">TOLERANCES: +/- 0.1mm</text>
<text x="450.4" y="405.9">LINEAR: +/- 0.2mm</text>
<text x="450.4" y="408.4">ANGULAR: +/- 1</text>
</g>
</svg>
